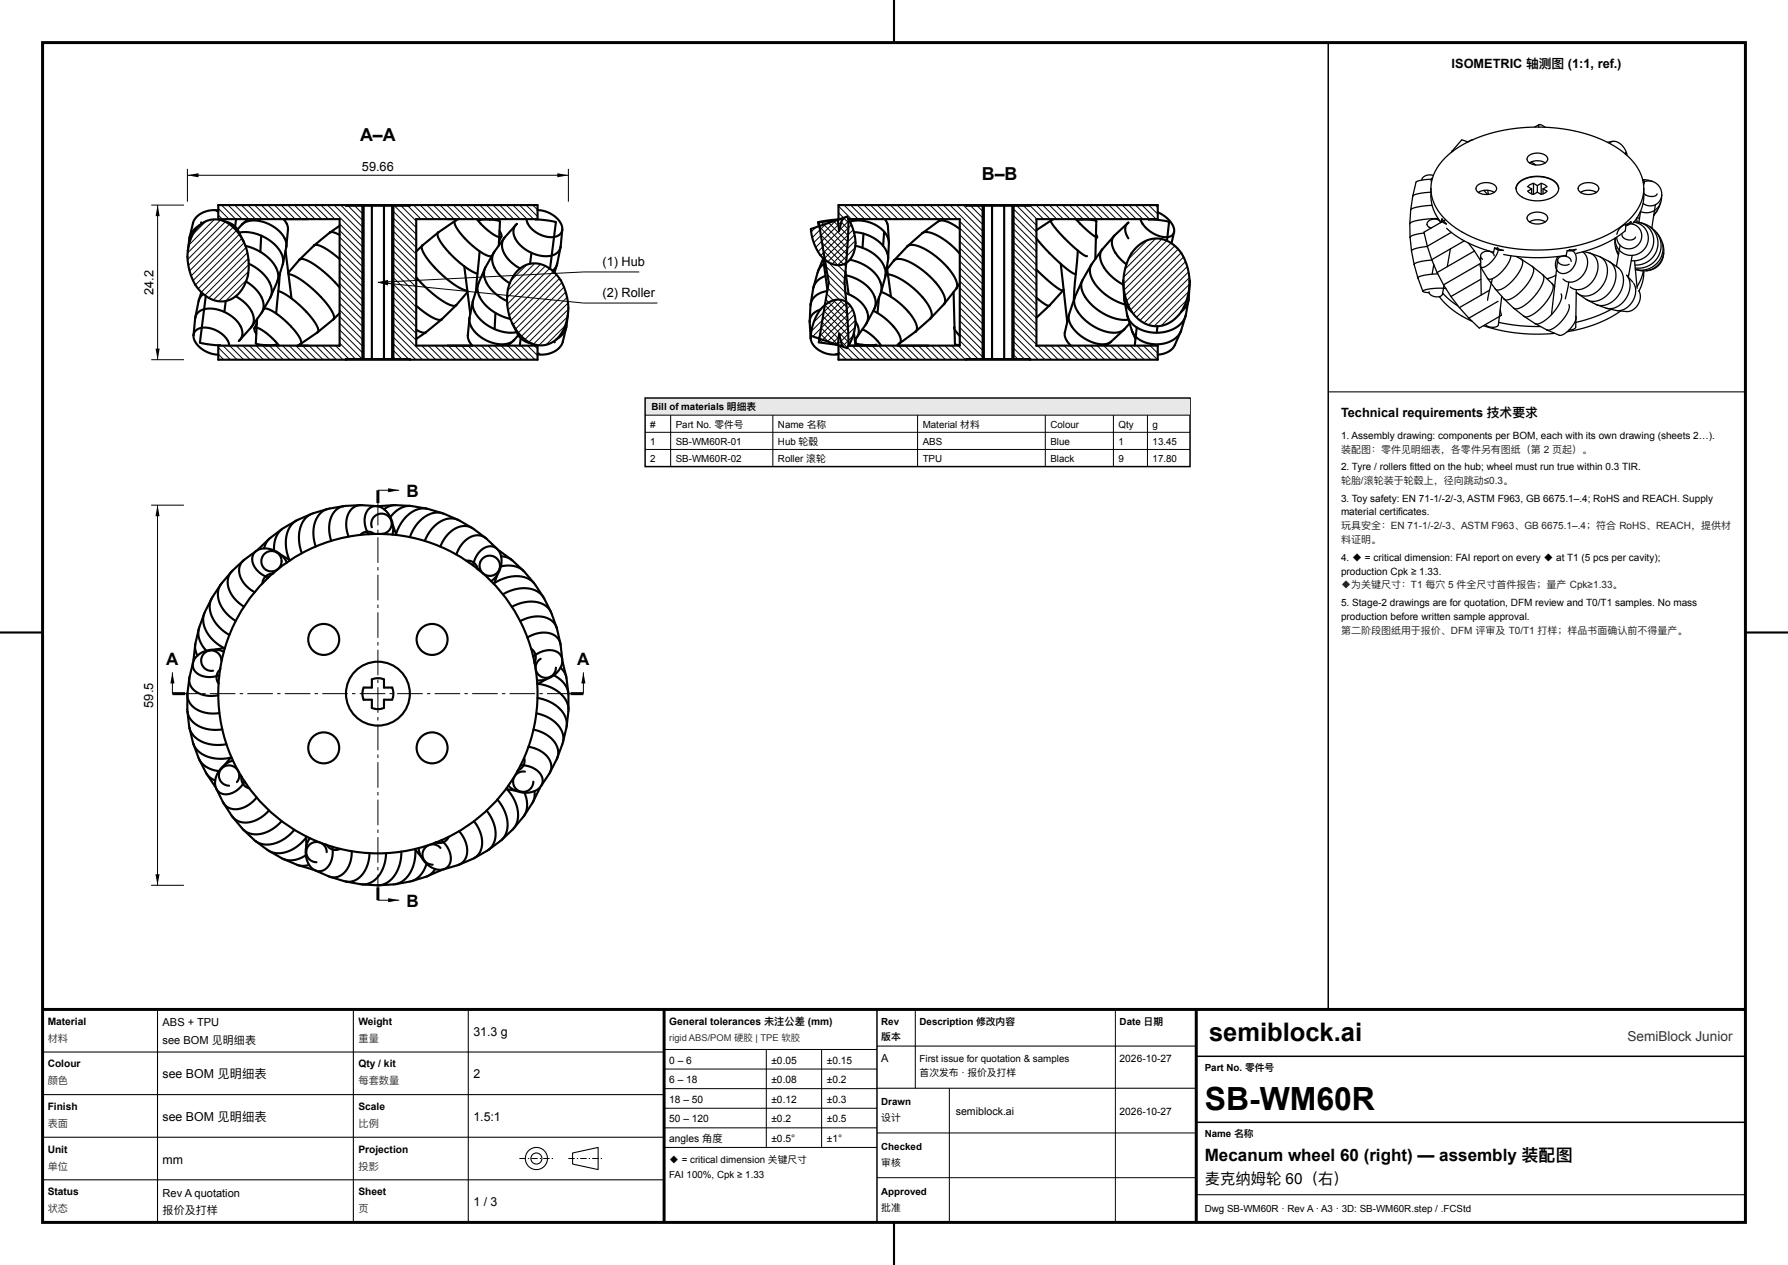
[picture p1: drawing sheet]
<svg xmlns="http://www.w3.org/2000/svg" width="420mm" height="297mm" viewBox="0 0 420 297" stroke-linecap="round" stroke-linejoin="round" font-family="sans-serif">
<path d="M10 10h400v277h-400zM88.8 115.1v3M40.5 162.9h3M134 162.9h3M88.8 208.3v3M10 237h400M156 237v50M281 237v50" fill="none" stroke="#000" stroke-width=".7" stroke-linecap="butt"/>
<g fill="none" stroke="#000" stroke-width=".5">
<path d="M210 0v10M44.5 55.8l-.4 3.1M46.9 52.9a4.8 4.8 0 0 0-2.4 2.9M46.9 52.9a9.6 9.6 0 0 0-2.8 6M47.3 52.2v.4M50.9 49.5l.4 .2M51.3 49.4a5.2 5.2 0 0 0-6 3l-.8 3.4M51.3 48.1h75v3.4h-28.5v29.6h28.5v3.4h-75v-3.4h28.5v-29.6h-28.5zM52.6 51.9a4.7 4.7 0 0 1 3.3 2.2l1.3 2.5M52.6 51.9a5.5 5.5 0 0 0-5.7 1M52.6 51.9a9.4 9.4 0 0 1 4.6 4.7M55.4 51.5l-.2 1.6"/>
<path d="M56.2 54.6a9.7 9.7 0 0 1 10.2 5.8l.1 1.5M56.9 52.6a6.1 6.1 0 0 1 6.7 .3 5.9 5.9 0 0 1 3.7 4.9M56.9 52.6l-1.1 1.3M57.2 56.6a11.5 11.5 0 0 1-.8 12 5.7 5.7 0 0 1-8.8 .3 12.1 12.1 0 0 1-3.5-10M57.7 57.7a9.7 9.7 0 0 1 7.6 6.6l-.1 1.5M58.2 51.5l-1.3 1.1M61.4 55.3l-.2 3.8M66.6 51.5a3.4 3.4 0 0 1 1 2.4l-.3 3.9M67.1 58.9l1.4 11.2M67.3 57.8l-.8 4.1M73.8 57.6a1.89 1.89 0 0 1 2.1 .4l2.2 1.4 1.7 1.4M73.8 57.6l-3.4 3.3"/>
<path d="M77.5 54.6l.8-.1 1.5 .7M77.5 54.6l-3.7 3M79.8 53l-2.3 1.6M81.3 48.1v.2h15v-.2M85.1 48.3v36M85.4 48.3v36M87.3 48.3v36M90.2 48.3v36M92.1 48.3v36M92.4 48.3v36M99.2 57.6l-.1 .4a7.2 7.2 0 0 0 2.3 4 20.8 20.8 0 0 0 8.1 6.2h.3M99.2 57.6l-1.4 1.4"/>
<path d="M102.9 54.6l-.1 .3a6.1 6.1 0 0 0 2.1 3.7 20.1 20.1 0 0 0 7.3 5.7M102.9 54.6l-3.7 3M106.9 51.8l-.1 .3a6.9 6.9 0 0 0 2.4 3.9 12.2 12.2 0 0 0 6 4.2l.4-.2M106.9 51.8l-4 2.8M107.6 51.5l-.7 .3M112 51.5a11.3 11.3 0 0 0 5.5 4.2l.3-.2M112.7 59l-.9 9.3M114.9 51.5h.1M115 51.5l1.6 .2 .8 .3-.2 5.7M115 51.5l-1.7 .1-.6 .2M116 59.3a4.3 4.3 0 0 0 1.1 5l1.5 1.4 1.1 .8M116 59.3l-2.1 3.7"/>
<path d="M117.3 54.2l.4 .8 .1 .5M117.8 55.5l-.6 1.2M118.4 55.9a4 4 0 0 0 1.1 5.1l.9 .9 1.8 1.1M118.4 55.9l-2.4 3.4M121.2 52.8a3.1 3.1 0 0 0 .5 4.2 8.2 8.2 0 0 0 8.6 2.8l.8-.6 .6-1.2M121.2 52.8l-2.8 3.1M121.4 52.5l-.2 .3M123.7 51.5a5.8 5.8 0 0 0 7.5 3.8l.6-.6 .3-.8M124.8 59.4l-.3 2.5M125.8 51.6a14.9 14.9 0 0 1 4.7 .5l-1.3 11M126.3 49.3a6 6 0 0 1 5.8 4.3v.3M131.7 58l-.9 4.1"/>
<path d="M132.1 53.9l-.4 4.1M190.5 53.8l8.5-2.9a10 10 0 0 1 1.4 8.7 3.9 3.9 0 0 1-6.4 1.6 10.2 10.2 0 0 1-3.5-7.4zM192.2 52.2h.1M192.2 52.2l.1 .9M192.3 52.2l4.5-.6 .3 2.6 .7-2.7h-.8v-3.4h75v3.4h-28.5v29.6h28.5v3.4h-75v-3.4h.8l-.7-2.7-.3 2.6-4.5-.6 2.4-14.1zM196.9 51.5l-4.7 .7M196.9 51.5v.1M199.3 51.5h26.2v29.6h-26.2l-.1-4.9-.8-9.9 .8-10.3zM199.4 51.5h.1M199.7 52a7.8 7.8 0 0 1 8.9 4l.2 .8M200.6 54.5a8.7 8.7 0 0 1 7.9 5.1l.1 1.2M200.9 57.7a8.7 8.7 0 0 1 7.1 5.9v1.2"/>
<path d="M202.8 54.9l-.2 3.3M207.7 54.4l-.3 3.3M207.9 51.5l.6 1.4 .3 3.9M208.8 56.8l-.2 4M213.2 57.8a3.1 3.1 0 0 1 3.1 .2 16.6 16.6 0 0 1 8.5 8.4v.7l-.1 .6M213.2 57.8l-3.2 3.4M216.7 54.7a2.68 2.68 0 0 1 2.6 .2 17.6 17.6 0 0 1 6.2 4.7M216.7 54.7l-3.5 3.1M220.5 51.9a3.3 3.3 0 0 1 3 .6l2 1.3M220.5 51.9l-3.8 2.8M221.3 51.5l-.8 .4M227 48.1v.2h15v-.2"/>
<path d="M230.8 48.3v36M231.1 48.3v36M233 48.3v36M235.9 48.3v36M237.8 48.3v36M238.1 48.3v36M243.5 56a36.5 36.5 0 0 0 8.9 8.3h.3M246.9 51.8l-.1 .1a27.7 27.7 0 0 0 7.7 7.9l.8 .3M246.9 51.8l-3.4 2.2M246.9 51.8h.1M247.5 51.5l-.6 .3M252.7 51.5a19.8 19.8 0 0 0 4.9 4.2h.1"/>
<path d="M252.9 51.7a8.8 8.8 0 0 1 4.6 .2l-.2 8.9M253.2 58.8l-.9 11.6M254.2 51.5h.1M257.4 55l.3 .7M257.7 55.7l-.3 .5M258.8 58.7a3.6 3.6 0 0 0 .6 4.2 12.6 12.6 0 0 0 4.5 4M258.8 58.7l-2.5 3.5M261.7 55.4a3.2 3.2 0 0 0 .3 4l1 1.2 1.6 1.5M261.7 55.4l-2.9 3.3M264.9 52.4a2.62 2.62 0 0 0 .1 3.6M264.9 52.4l-3.2 3M265.1 52.2l-.2 .2"/>
<path d="M267.9 51.5a6.7 6.7 0 0 0 6.9 4.1l.6-.5 .4-.6M269.8 51.6a12.6 12.6 0 0 1 4.8 .5l-.5 4.4M272 49.8a5.7 5.7 0 0 1 3.8 4.5v.2M275.8 54.5l-.6 2.6M45.5 78.7a2.2 2.2 0 0 1 2.5-1.8 5.9 5.9 0 0 1 5.9 4.2M45.5 78.7a5.1 5.1 0 0 0 4.1 4.3l1.7 .3M45.9 74.6a3.3 3.3 0 0 1 3.8-2.1 8.1 8.1 0 0 1 7.2 5.1v1.1l-.5 1.1M45.9 74.6l-.4 4.1M46.7 70.5l-.8 4.1M47.3 68.6l-.6 1.9M47.8 69l-.8 .8-.3 .7M48.3 69.5l-1.3 10.9 .1 .1a15 15 0 0 0 4.6 .5"/>
<path d="M53 70.7l-.3 2.5M55.4 69.6a6.9 6.9 0 0 1 4.2 5.8l-.5 1.3M56.4 79.8l-.3 .3M57.8 66.1a7.2 7.2 0 0 1 4.1 5.8l-.3 1.4M58.4 61.9a8.6 8.6 0 0 1 5.4 6.3l-.2 1.4M59.1 76.7l-2.7 3.1M59.8 77.1l.1-.2a5.2 5.2 0 0 1 3.5 2l2.1 2.2M59.8 77.1v.5l.4 .8M60.3 75.9l-.5 1.2M60.4 74.9l-.3 5.7a9.2 9.2 0 0 0 4.8 .2M61.6 73.3l-2.5 3.4M62 72.6l.2-.1a6.6 6.6 0 0 1 3.9 2.1 12.3 12.3 0 0 1 4.7 5.8l-.2 .4"/>
<path d="M63.6 69.6l-2 3.7M65.2 65.8l-1.6 3.8M65.4 68.3a20.6 20.6 0 0 1 9.3 8.8l.1 .5-.2 .4M65.7 64.3l-.8 9.3M66.5 61.9l-1.3 3.9M67.8 64.4a6.5 6.5 0 0 1 3.4 1.6 22.3 22.3 0 0 1 7.2 8l.1 .5-.2 .5M70.3 61l-2.6 3M70.4 60.9a1.67 1.67 0 0 1 2 .3 26.9 26.9 0 0 1 7.4 6.3M70.4 60.9l-.1 .1M74.6 78l-4 2.8M78.3 75l-3.7 3M79.8 73.6l-1.5 1.4"/>
<path d="M97.8 65.1a23.7 23.7 0 0 0 8.3 6.6l.6 .1 .5-.1M97.8 71.8a11.1 11.1 0 0 0 5.7 3.3l.2-.1M97.8 77.4l1.4 .7 .8-.1M100 78l-2.2 1.6M103.7 75l-3.7 3M107.2 71.7l-3.5 3.3M107.2 71.6v.1M109.1 62.5l1.4 11.2M109.8 68.6l-2.6 3M110.3 74.8a6.1 6.1 0 0 0 4.2 5.2 6 6 0 0 0 6.1 0M110.3 74.8l-.4 3.9a3.4 3.4 0 0 0 1 2.4M111.1 70.7a5.8 5.8 0 0 0 3.1 5.5 9.7 9.7 0 0 0 7.2 1.8"/>
<path d="M111.1 70.7l-.8 4.1M112.3 66.8a6 6 0 0 0 3 6l1.9 1.1 2.7 1M112.3 66.8l-1.2 3.9M113.9 63a5 5 0 0 0 1.7 5.2l1.6 1.4 1.9 1.1M113.9 63l-1.6 3.8M116.4 73.5l-.2 3.8M120.4 76a9.7 9.7 0 0 0 4.6 4.7M120.4 76l1.2 2.5a4.5 4.5 0 0 0 3.4 2.2M120.6 80l-1.3 1.1M121.8 78.7l-1.2 1.3M122.3 79.5l-.2 1.6M130.7 79.7a5.5 5.5 0 0 1-5.7 1"/>
<path d="M130.8 62.1l-.5 .9-.5 .6M130.8 62.1l-.6 1.9M133 76.8a4.8 4.8 0 0 1-2.3 2.9M133 76.8l-.8 3.4a5.2 5.2 0 0 1-5.9 3M133.4 73.7a11.4 11.4 0 0 0-5-11.1 5.8 5.8 0 0 0-8.2 2.9 12.2 12.2 0 0 0 .2 10.5M133.4 73.7a9.8 9.8 0 0 1-2.7 6M133.4 73.7l-.4 3.1M190.2 75.5l.2 3.9M190.4 71.4l-.2 4.1M190.4 79.4a5.4 5.4 0 0 0 6.1 3.8l.5-.1h-.6M190.5 78.8l-.1 .6M191.1 67.5l-.7 3.9"/>
<path d="M192.2 63.6l-1.1 3.9M192.7 72.7a4.9 4.9 0 0 1 5.9-1.9 5.4 5.4 0 0 1 2.4 4.7M192.7 72.7a3.1 3.1 0 0 0-2.5 2.8M192.7 72.7a12.1 12.1 0 0 0-2.2 6.1M193.3 60.6l1.1 7.5M193.4 60.7l-1.2 2.9M193.5 61.9l-.9 .9-.4 .8M193.9 64.8a4.1 4.1 0 0 0-2.8 2.7M194.3 68.3a4.1 4.1 0 0 0-3.9 3.1M198.6 68.8a7.2 7.2 0 0 1 5.3 5.3v.8l-.4 1M198.6 63.7l.7 5.4M198.7 64.6a8.4 8.4 0 0 1 6.9 5.8l.1 .9-.3 1.1"/>
<path d="M199.6 61a9.1 9.1 0 0 1 7.3 5.6l.2 .9-.2 1.1M200.6 78.1l.4 3M201 75.5a3.2 3.2 0 0 1 .2 3.7M201 75.5a12 12 0 0 1-2 6.2l-8.5-2.9M201 79.5v1.1a10 10 0 0 0 4.8 .3M201.2 79.2l-.4 .6M202.6 77.3a11.4 11.4 0 0 1 4.4 3.8M203.5 75.9l-2.3 3.3M205.1 73a12 12 0 0 1 6.5 6.7v.5l-.3 .4M205.4 72.4l-1.9 3.5M206.5 69.8l-.4 3.7M206.9 68.6l-1.5 3.8"/>
<path d="M207 68.5a15.5 15.5 0 0 1 8.3 8l.1 .8-.3 .5M208 64.8l-1.1 3.8M208.3 62.7l1 7M208.6 64.4a16.4 16.4 0 0 1 10.2 8.9l.1 .9-.3 .6M208.6 60.8l-.6 4M210 61.2a2.06 2.06 0 0 1 2.2-.2 17.4 17.4 0 0 1 9.7 8.8l.1 .9-.2 .7M210 61.2l-1.6 2M215.1 77.8l-3.8 2.8M218.6 74.8l-3.5 3M221.8 71.4l-3.2 3.4M224 68.6l.3 12.2 1.2 .2M224.2 76.8v.5l1.3 1.6"/>
<path d="M224.7 67.7l-2.9 3.7M225.5 66.5l-.8 1.2M243.5 63.3a21.4 21.4 0 0 0 6.1 4.9h.1M243.5 69.9l2 1.5 1 .4M246.5 71.8l-3 2.8M246.5 71.8h.1M249.2 61.9l1.5 13.7M249.7 68.2l-3.2 3.6M249.8 68l-.1 .2M251.1 74a5.4 5.4 0 0 0 2.6 4.7 7.7 7.7 0 0 0 6.6 1.9l.6-.3M251.1 74l-1 4.1a3.5 3.5 0 0 0 1.4 3M252.4 69.9a5.5 5.5 0 0 0 2.4 5.2 9.8 9.8 0 0 0 8 2.9l1.3-.6"/>
<path d="M252.4 69.9l-1.3 4.1M254.2 65.9a5.2 5.2 0 0 0 1.9 5.3 11.6 11.6 0 0 0 9 3.8M254.2 65.9l-1.8 4M256.3 62.2a4.6 4.6 0 0 0 1.2 4.8 13.7 13.7 0 0 0 6.8 4.5M256.3 62.2l-2.1 3.7M263.9 66.3v.5M263.9 65.8a10.7 10.7 0 0 1 4.9-9.1 6.7 6.7 0 0 1 9 3.2 13.9 13.9 0 0 1 1.6 5.9M263.9 66.8a13.6 13.6 0 0 0 1.9 6.4M263.9 65.8v.5M263.9 66.8l.2 3.6M264.1 77.4l-3.2 2.9M264.1 70.4l.5 1.3 1.2 1.5"/>
<path d="M264.1 70.4l.7 3.8M264.8 74.2a6.9 6.9 0 0 0 7.2 3.9 6.8 6.8 0 0 0 6.5-3.9M264.8 74.2l1.2 3.7M265.3 75.9l-1.2 1.5M265.8 73.2a6.6 6.6 0 0 0 9.2 2.4l1.4-1.1 1.1-1.3M266 77.9a6.8 6.8 0 0 0 8.7 2.4 4.8 4.8 0 0 0 2.6-2.4M266 77.9l.7 1.7M267 76.9l-.5 4.2M271.9 76.6l-.2 1.5M277.3 77.9l-1.3 3.1a4.4 4.4 0 0 1-4 2.3M278.5 74.2l-1.2 3.7M279.2 70.4l-.7 1.6-1 1.2"/>
<path d="M279.2 70.4l-.7 3.8M279.4 66.8a13.8 13.8 0 0 1-1.9 6.4M279.4 65.8l.1 .5M279.4 66.8l-.2 3.6M279.5 66.3l-.1 .5M62.5 81.1h.1M70.6 80.8l-.7 .3M81.3 84.5v-.2h15v.2M126.3 82.9l.4 .2M130.2 80l.1 .4M202.5 80.9l.2 .2M211.3 80.6l-.5 .3"/>
<path d="M227 84.5v-.2h15v.2M251.3 81h.1M260.9 80.3l-1.1 .8M76.9 119.5a5.4 5.4 0 0 0-3.3 5.6l.1 1.2 .5 2M76.9 119.5l-3.7 1.2M80.7 118.8a4.7 4.7 0 0 0-3.4 5.1l.2 1.8 .3 1.3M80.7 118.8l-3.8 .7M84.6 118.6a3.8 3.8 0 0 0-3.3 4l.1 1.7 .5 1.7M84.6 118.6l3.8 .2M84.6 118.6l-3.9 .2M88.4 118.8a2.98 2.98 0 0 0-2.8 3.7l.3 1.5 .7 1.4M88.4 118.8a5.3 5.3 0 0 1 3.8 6.7"/>
<path d="M92.5 118.6l-1.1 .3-1.2 .7M92.5 118.6l3.9 .2M92.5 118.6l-3.7 .3M96.4 118.8a5.7 5.7 0 0 0-4.7 2.6M96.4 118.8l3.8 .6M100.2 119.4a6.3 6.3 0 0 0-6.1 3.7l-1.1 2.5M100.2 119.4l3.7 1.1M51.8 137.3a5.3 5.3 0 0 0 1.1 6.3l.9 1 1.6 1.2M51.8 137.3l-2.1 3.3M54.3 134.3a4.7 4.7 0 0 0 .6 6.1l1.4 1.3 1 .7M54.3 134.3l-2.5 3M57.1 131.6a3.8 3.8 0 0 0 .1 5.2l1.1 1.2 1.5 1"/>
<path d="M57.1 131.6l-2.8 2.7M60.2 129.3a2.98 2.98 0 0 0 .2 4.6l1.2 1 1.4 .7M60.2 129.3a5.4 5.4 0 0 1 7.2 2.8M60.2 129.3l-3.1 2.3M63.2 126.5l-.7 .9-.5 1.4M63.2 126.5l-2.7 2.7M64 134.7a2.41 2.41 0 0 0-2.4 2.3M64 134.7h.1M64.3 134.4l-.3 .3M66.1 130.4l1.9 1M66.3 124.2a5.7 5.7 0 0 0-1.9 5M66.3 124.2l-3.1 2.3"/>
<path d="M69.6 122.2a6.3 6.3 0 0 0-2.3 6.8l.7 2.6M69.6 122.2l-3.3 2M73.2 120.7a5.8 5.8 0 0 0-3 5.9l.3 2 .4 1.3M73.2 120.7l-3.6 1.5M86.2 124.8l-.8 .2-.8 .6M86.4 124.8l1.9 .6M87.3 123.8a2.39 2.39 0 0 1 1.7-3.2 2.39 2.39 0 0 1 3 2.1 2.39 2.39 0 0 1-2.4 2.6M92.3 123.4l.7 2M103.9 120.5a5.8 5.8 0 0 0-6 2.6l-.8 1.1-.8 1.9M103.9 120.5l3.6 1.5M107.5 122a5.3 5.3 0 0 0-6 2.2l-1.1 1.6-.6 1.2M107.5 122l3.4 2"/>
<path d="M109.5 131.6a2.41 2.41 0 0 1 2.7 2l.3 .2M110.9 124a4.7 4.7 0 0 0-5.8 1.6l-.8 1-.9 1.7M110.9 124l3.1 2.3M114 126.3a3.8 3.8 0 0 0-5 .9l-1.1 1.4-.7 1.6M114 126.3l2.8 2.6M116.8 128.9a2.98 2.98 0 0 0-4.5 1l-.7 1.4-.5 1.5M116.8 128.9a5.4 5.4 0 0 1-1.4 7.5M116.8 134.9l-.7 2M117 129.2l3.1 2.2M117.7 133a5.8 5.8 0 0 1 5.2 1M117.7 130.6l1.4 .3 1 .5M118.1 139.5a7.8 7.8 0 0 1 8.8-.2l.7 .9"/>
<path d="M120.1 131.4l2.8 2.6M122.9 134l2.5 2.9M125.4 136.9a6.3 6.3 0 0 0-7-1.1l-2.5 1.2M125.4 136.9l2.2 3.3M0 148.5h10M44.5 159.3a3.8 3.8 0 0 0 3.3 3.9l1.7 .2 1.8-.2M44.5 159.3l-.5 3.8M45.3 155.6a2.97 2.97 0 0 0 3.2 3.3h1.5l1.5-.4M45.3 155.6l-.8 3.7M45.8 151.5l.1 1.1 .5 1.3M45.8 151.5l-.3 3.7M46.7 147.7a5.7 5.7 0 0 0 1.8 5.1"/>
<path d="M46.7 147.7l-.9 3.8M48 144.1a6.3 6.3 0 0 0 2.5 6.7l2.3 1.4M48 144.1l-1.3 3.6M49.7 140.6a5.8 5.8 0 0 0 1.5 6.4l1 .9 1.7 1.2M49.7 140.6l-1.7 3.5M50.9 159l.1 .9 .3 .6M51.8 156.8l-.9 1.9M52 155.1a2.39 2.39 0 0 0-2.5-2.4 2.39 2.39 0 0 0-2.3 2.7 2.39 2.39 0 0 0 2.8 2.1M52.6 153a5.5 5.5 0 0 0-7.2 2.2l-.1 .4M52.6 152.1l-2.1 .4M120.2 142.5a7.2 7.2 0 0 1 8.5 .2l.7 .9M122.2 145.8a6.8 6.8 0 0 1 7.6 .1l.9 1.4"/>
<path d="M123.9 149.7a5.8 5.8 0 0 1 7 0l.7 1.4M124.8 152.3a2.41 2.41 0 0 1 .7 3.2l.1 .4M125.3 154.2a4.8 4.8 0 0 1 6.1-.7l.4 .5 .3 .9M127 154.7a2.39 2.39 0 0 0 0 4.1 2.39 2.39 0 0 0 3.6-2.1M127.6 140.2l1.8 3.4M128.2 159.5l-1.8 1.1M129.4 143.6l1.3 3.7M130.1 158.5a5.8 5.8 0 0 1 3.4 4.2M130.7 147.3l.9 3.8M131.6 151.1l.5 3.8M131.7 156.8l.9 1 .4 1.1M132.1 154.9a5.4 5.4 0 0 1-6 4.8"/>
<path d="M132.1 155.2l.9 3.7M133 158.9l.5 3.8M410 148.5h10M44 163.1a4.7 4.7 0 0 0 4.4 4.3l1.9 .1 1.2-.1M44 163.1v3.9M44 167a5.3 5.3 0 0 0 4.9 4.2l2 .2 1.3-.1M44 167l.5 3.9M44.5 170.9a5.8 5.8 0 0 0 5.3 3.9l2 .1 1.4-.2M44.5 170.9l.9 3.8M45.4 174.7a6.3 6.3 0 0 0 6.3 3.5l2.7-.4M45.4 174.7l1.4 3.6M46.8 178.3a5.7 5.7 0 0 0 4.6 2.7"/>
<path d="M46.8 178.3l1.8 3.4M54.2 177.9l-1.4 1.6M54.7 178.6a5.5 5.5 0 0 0-4 6.3l.1 .3M85.4 161.4h1.9v-1.9a3.6 3.6 0 0 1 2.9 0v1.9h1.9a3.6 3.6 0 0 1 0 2.9h-1.9v1.9a3.6 3.6 0 0 1-2.9 0v-1.9h-1.9a3.6 3.6 0 0 1 0-2.9zM122.3 179.7a4.8 4.8 0 0 1 5.2 3.4l-.1 .9-.3 .6M123.1 177.9a2.4 2.4 0 0 1-1.4 3l-.2 .3M124.1 175.3a5.8 5.8 0 0 1 5.4 4.5l-.3 1.6M125.3 171.3a6.8 6.8 0 0 1 5.8 5l-.2 1.6M126 167.5a7.2 7.2 0 0 1 6.3 5.5l-.1 1.3M126.2 160.5a8 8 0 0 1 7.2 5.1l.1 1M126.3 163.9a7.8 7.8 0 0 1 6.8 5.4v1.1M130.9 177.9l-1.7 3.5"/>
<path d="M132.2 174.3l-1.3 3.6M133.1 170.4l-.9 3.9M133.5 162.7v3.9M133.5 166.6l-.4 3.8M48.6 181.7l.7 .9 1.3 .7M48.6 181.7l2.1 3.2M50.8 185.2l1.7 3.4M52.5 188.6l2.2 3.2M54.7 191.8l2.5 3M55.6 183.6a2.39 2.39 0 0 0-.7-3.7 2.39 2.39 0 0 0-3.4 1.6 2.39 2.39 0 0 0 2.3 3M56.5 182l.2 .3a2.41 2.41 0 0 0 1.9 2.8M57.2 194.8l2.8 2.7"/>
<path d="M57.5 183.5a4.8 4.8 0 0 1-5.6 2.8l-.5-.4-.6-.7M60 197.5l3.2 2.3M60.3 187.2a5.8 5.8 0 0 1-6.6 2.4l-1.2-1M63.2 199.8l3.4 1.9M63.2 190.3a6.8 6.8 0 0 1-7.2 2.5l-1.3-1M66.2 192.8a7.2 7.2 0 0 1-8 2.7l-1-.7M69.2 194.8a7.8 7.8 0 0 1-8.2 3.2l-1-.5M71.9 196.6v2.1M72.1 196.4a8 8 0 0 1-8.1 3.7l-.8-.3M72.8 196.8a5.5 5.5 0 0 0 .9 7.4l.3 .2M76.4 198.3l.3 .1a2.41 2.41 0 0 0 3.2 .9M78 198.8a4.8 4.8 0 0 1-2.4 5.7l-.6 .1-1-.2"/>
<path d="M82.6 199.9a5.8 5.8 0 0 1-3.5 6h-1.6M94.3 199.9a7.8 7.8 0 0 1-4.2 7.7l-1.1 .2M97.6 199.3a8 8 0 0 1-3.8 8l-.9 .3M97.6 199.5l1.3 1.6M98.3 199.1a5.5 5.5 0 0 0 5.5 5.1l.4-.1M103.5 199.1a2.39 2.39 0 0 0-4 .5 2.39 2.39 0 0 0 2.1 3.4M103.6 197.3a4.8 4.8 0 0 1 1.8 5.9l-.4 .5-.8 .4M105.4 196.5a2.41 2.41 0 0 1-3 1.3l-.4 .1M107.8 195.1a5.8 5.8 0 0 1 1.3 6.9l-1.3 1M111.3 192.8a6.8 6.8 0 0 1 1.3 7.5l-1.2 1.2M114.3 190.3a7.2 7.2 0 0 1 1.3 8.3l-.9 .9M114.7 199.5l-3.3 2"/>
<path d="M116.8 187.7a7.8 7.8 0 0 1 1.8 8.6l-.7 .9M117.9 197.2l-3.2 2.3M118.9 185.1a8 8 0 0 1 2.3 8.6l-.5 .8M119.1 185.3l2.1 .4M119.4 184.5a5.5 5.5 0 0 0 7.5 .3l.2-.2M120.7 194.5l-2.8 2.7M123.1 191.5l-2.4 3M123.2 186.1a5.8 5.8 0 0 1-.1 5.4M123.3 181.2a2.39 2.39 0 0 0-2.8 2 2.39 2.39 0 0 0 2.2 2.7 2.39 2.39 0 0 0 2.6-2.4M125.2 188.3l-2.1 3.2M125.6 185.8l-.1 1.4-.3 1.1M126.9 184.9l-1.7 3.4"/>
<path d="M129.2 181.4l-2.1 3.2M66.6 201.7l3.5 1.5M70.1 203.2l3.6 1M71.8 200.8a5.8 5.8 0 0 1-5.2 .9M72.6 203.1l-1.4 .2-1.1-.1M74 204.4l3.5 1.5M76.7 200.1a2.39 2.39 0 0 0-2.3-2.4 2.39 2.39 0 0 0-2.4 2.3 2.39 2.39 0 0 0 2.3 2.4M77.5 205.9l3.7 1.1M81.2 207l3.9 .6M85.1 207.6l3.9 .2M86.8 200.3a6.8 6.8 0 0 1-3.9 6.6l-1.7 .1M90.7 200.3a7.2 7.2 0 0 1-4.4 7.2l-1.2 .1"/>
<path d="M92.9 207.6l-3.9 .2M96.7 206.9l-3.8 .7M100.2 202.8a5.8 5.8 0 0 1-3.5 4.1M100.4 205.7l-3.7 1.2M102.2 204l-.9 1.1-.9 .6M103.8 204.2l-3.4 1.5M107.8 203l-3.6 1.1M111.4 201.5l-3.6 1.5M210 287v10"/>
<circle cx="63.8" cy="131.8" r="2.39"/>
<circle cx="115" cy="132.8" r="2.39"/>
<circle cx="76" cy="150.1" r="3.6"/>
<circle cx="101.5" cy="150.1" r="3.6"/>
<circle cx="76" cy="175.6" r="3.6"/>
<circle cx="88.8" cy="162.9" r="37.5"/>
<circle cx="88.8" cy="162.9" r="7.5"/>
<circle cx="101.5" cy="175.6" r="3.6"/>
</g>
<g fill="none" stroke="#000" stroke-width=".25">
<path d="M312 92h98M37 237v50M83 237v50M110 237v50M10 247h146M10 257h146M206 245.6h75M206 255.5h75M10 267h146M10 277h146M134.5 270.7l6-1.3v5.2l-6-1.3zM281 280.5h129"/>
<circle cx="126" cy="272" r="2.6"/>
<circle cx="126" cy="272" r="1.3"/>
</g>
<path d="M122 272h8M133.5 272h8" fill="none" stroke="#000" stroke-width=".23" stroke-dasharray="1.5 .5 .3 .5" stroke-linecap="butt"/>
<g fill="none" stroke="#000" stroke-width=".23">
<path d="M44 39.7v7.6M133.5 39.7v7.6M35.5 48.1h7.7M37 48.1v36.4M44 41.1h89.5M48.4 51.9l-3.2 3.2M50.4 51.5l-6 6M51.3 48.9l2.5 2.6M51.3 50.5l.9 1M51.8 51.7l-7.7 7.7M52 48.1l3.3 3.4M52.9 52.1l-8.8 8.8"/>
<path d="M53.6 48.1l3.3 3.4M53.9 52.6l-9.6 9.7M54.8 53.3l-10.3 10.3M55.2 48.1l3.2 3.4M55.5 54.1l-10.6 10.7M56.2 55l-10.9 10.9M56.7 48.1l3.3 3.4M56.8 56l-10.9 10.9M57.3 57l-10.7 10.8M57.8 58.1l-10.5 10.5M58.1 59.3l-10 10M58.3 48.1l3.3 3.4"/>
<path d="M59.8 48.1l3.3 3.4M61.4 48.1l3.3 3.4M62.9 48.1l3.3 3.4M64.5 48.1l3.3 3.4M66 48.1l3.3 3.4M67.6 48.1l3.3 3.4M69.2 48.1l3.3 3.4M70.7 48.1l3.3 3.4M72.3 48.1l3.3 3.4M73.8 48.1l3.3 3.4M75.4 48.1l3.3 3.4M76.9 48.1l8.2 8.2"/>
<path d="M78.5 48.1l6.6 6.7M79.8 52.6l5.3 5.3M79.8 58.8l5.3 5.3M79.8 54.1l5.3 5.4M79.8 55.7l5.3 5.3M79.8 57.2l5.3 5.4M80 48.1l5.1 5.1M81.7 48.3l3.4 3.4M83.3 48.3l1.8 1.8M84.9 48.3l.2 .3M92.4 49.6l5.4 5.4M92.4 51.2l5.4 5.4"/>
<path d="M92.4 52.7l5.4 5.4M92.4 54.3l5.4 5.4M92.4 55.9l5.4 5.3M92.4 57.4l5.4 5.4M92.4 59l5.4 5.3M92.6 48.3l5.2 5.1M94.2 48.3l3.6 3.6M95.8 48.3l3.1 3.2M97.2 48.1l3.2 3.4M98.7 48.1l3.3 3.4M100.3 48.1l3.3 3.4M101.8 48.1l3.3 3.4"/>
<path d="M103.4 48.1l3.3 3.4M104.9 48.1l3.3 3.4M106.5 48.1l3.3 3.4M108 48.1l3.3 3.4M109.6 48.1l3.3 3.4M111.1 48.1l3.4 3.4M112.7 48.1l3.3 3.4M114.3 48.1l3.3 3.4M115.8 48.1l3.3 3.4M117.4 48.1l3.3 3.4M118.9 48.1l3.3 3.4M120.5 48.1l3.3 3.4"/>
<path d="M122 48.1l3.3 3.4M123.6 48.1l2.7 2.7M125.2 48.1l1.1 1.2M191.7 53.4l-1.2 1.1M192.5 53.3l6.4 6.4M192.8 55.1l6 6.1M192.9 52.1l6.1 6.1M193.1 57l5.6 5.6M193.4 58.8l5.2 5.2M194 52.6l-3.2 3.2M194.3 52l4.8 4.8M195.7 51.8l1.3 1.3"/>
<path d="M196.4 51.7l-5.2 5.3M197 48.4l3 3.1M197 49.9l2.3 2.4M197.3 53.4l1.9 1.9M197.6 52.2l1.7 1.6M198.3 48.1l3.3 3.4M198.7 50.9l-7.1 7.2M199.5 51.7l-7.4 7.4M199.8 48.1l3.3 3.4M200 52.8l-7.2 7.2M200.4 53.9l-6.8 6.9M200.7 55.2l-6.3 6.3"/>
<path d="M200.8 58.2l-4 4.1M200.9 56.5l-5.4 5.5M201.4 48.1l3.3 3.4M202.9 48.1l3.3 3.4M204.5 48.1l3.3 3.4M206 48.1l3.4 3.4M207.6 48.1l3.3 3.4M209.2 48.1l3.3 3.4M210.7 48.1l3.3 3.4M212.3 48.1l3.3 3.4M213.8 48.1l3.3 3.4M215.4 48.1l3.3 3.4"/>
<path d="M216.9 48.1l3.3 3.4M218.5 48.1l3.3 3.4M220.1 48.1l3.2 3.4M221.6 48.1l3.3 3.4M223.2 48.1l7.6 7.7M224.7 48.1l6.1 6.2M225.5 53.6l5.3 5.3M225.5 59.8l5.3 5.3M225.5 52l5.3 5.4M225.5 55.1l5.3 5.4M225.5 56.7l5.3 5.3M225.5 58.2l5.3 5.4"/>
<path d="M226.3 48.1l4.5 4.6M228 48.3l2.8 2.8M229.5 48.3l1.3 1.3M238.1 49.1l5.4 5.4M238.1 50.6l5.4 5.4M238.1 52.2l5.4 5.4M238.1 53.8l5.4 5.3M238.1 55.3l5.4 5.4M238.1 56.9l5.4 5.3M238.1 58.4l5.4 5.4M238.1 60l5.4 5.3M238.9 48.3l4.6 4.6"/>
<path d="M240.4 48.3l3.2 3.2M242 48.3l3.1 3.2M243.4 48.1l3.3 3.4M244.9 48.1l3.3 3.4M246.5 48.1l3.3 3.4M248 48.1l3.3 3.4M249.6 48.1l3.3 3.4M251.2 48.1l3.3 3.4M252.7 48.1l3.3 3.4M254.3 48.1l3.3 3.4M255.8 48.1l3.3 3.4M257.4 48.1l3.3 3.4"/>
<path d="M258.9 48.1l3.3 3.4M260.5 48.1l3.3 3.4M262.1 48.1l3.2 3.4M263.6 48.1l3.3 3.4M265.2 48.1l3.3 3.4M266.7 48.1l3.3 3.4M268.3 48.1l3.3 3.4M269.5 56.4l-4.4 4.4M269.8 48.1l2.2 2.2M271.4 48.1l.6 .6M271.5 56l-7.2 7.2M272.9 56.1l-9 9"/>
<path d="M274.1 56.5l-10.2 10.2M275.1 57l-11.1 11.1M276 57.7l-11.7 11.7M276.7 58.5l-12.1 12.1M277.4 59.4l-12.3 12.3M57.9 65.8l-4.9 4.9M58.3 60.7l-9.3 9.3M58.4 63.8l-7 6.9M58.4 62.1l-8.3 8.3M79.8 61.9l5.3 5.3M79.8 63.4l5.3 5.4M79.8 65l5.3 5.4"/>
<path d="M79.8 68.1l5.3 5.4M79.8 69.7l5.3 5.3M79.8 60.3l5.3 5.4M79.8 66.5l5.3 5.4M79.8 71.2l5.3 5.4M79.8 72.8l5.3 5.3M79.8 74.3l5.3 5.4M79.8 75.9l5.3 5.3M79.8 77.4l5.3 5.4M79.8 79l5.3 5.3M92.4 60.5l5.4 5.4M92.4 62.1l5.4 5.3"/>
<path d="M92.4 63.6l5.4 5.4M92.4 65.2l5.4 5.3M92.4 66.7l5.4 5.4M92.4 68.3l5.4 5.4M92.4 69.8l5.4 5.4M92.4 71.4l5.4 5.4M92.4 73l5.4 5.3M92.4 74.5l5.4 5.4M92.4 76.1l8.4 8.4M92.4 77.6l6.8 6.9M92.4 79.2l5.3 5.3M123.8 62.1l-3.8 3.8"/>
<path d="M125.6 61.8l-6.3 6.4M127 62l-7.9 7.9M128.1 62.4l-9 9M129.1 63l-9.8 9.8M130 63.7l-10.4 10.4M130.7 64.5l-10.7 10.7M131.4 65.4l-10.9 10.9M132 66.3l-10.9 11M132.5 67.4l-10.8 10.7M132.7 76.5l-4.4 4.5M132.9 68.6l-10.4 10.4M133.2 69.8l-9.9 9.9"/>
<path d="M133.3 74.4l-6.7 6.7M133.4 71.1l-9.2 9.2M133.5 72.6l-8.2 8.2M137 63.8h13.2M137 71.1h17.4M192.4 79.7l.9 .8M192.7 78.3l2.4 2.5M192.9 77l3.9 3.9M193.1 75.6l3.9 3.9M193.3 74.3l6 6M193.5 73l5.8 5.7M193.7 60.7l4.7 4.7"/>
<path d="M193.8 71.6l5.4 5.5M194 70.3l5.1 5.1M194 62.6l4.4 4.4M194.2 69l4.8 4.8M194.4 64.5l4.2 4.2M194.4 67.7l4.5 4.4M194.7 66.3l4 4.1M196.4 70.4l-5.2 5.2M197.9 70.5l-7.3 7.3M198.9 71l-8 8M199.7 71.7l-7.6 7.7M199.8 60.8l-.8 .8"/>
<path d="M200.3 72.7l-7.1 7.1M200.4 78.9l-2.5 2.5M200.7 73.9l-6.3 6.3M200.8 76.8l-4.1 4.2M200.9 75.2l-5.3 5.4M225.5 61.3l5.3 5.4M225.5 67.6l5.3 5.3M225.5 62.9l5.3 5.4M225.5 64.4l5.3 5.4M225.5 66l5.3 5.4M225.5 69.1l5.3 5.4M225.5 70.7l5.3 5.3"/>
<path d="M225.5 72.2l5.3 5.4M225.5 73.8l5.3 5.3M225.5 75.3l5.3 5.4M225.5 76.9l5.3 5.4M225.5 78.5l5.3 5.3M238.1 61.5l5.4 5.4M238.1 63.1l5.4 5.3M238.1 64.6l5.4 5.4M238.1 66.2l5.4 5.4M238.1 67.7l5.4 5.4M238.1 69.3l5.4 5.4M238.1 70.9l5.4 5.3"/>
<path d="M238.1 72.4l5.4 5.4M238.1 74l5.4 5.3M238.1 75.5l5.4 5.4M238.1 77.1l7.4 7.4M238.1 78.6l5.8 5.9M277.1 73.7l-1.4 1.4M278 60.3l-12.4 12.5M278.5 61.4l-12.3 12.3M278.7 70.5l-6 6M278.9 62.6l-12 11.9M279.2 63.8l-11.4 11.4M279.2 68.4l-8.1 8.2"/>
<path d="M279.4 65.2l-10.7 10.6M279.4 66.7l-9.6 9.6M35.5 84.5h7.7M51.3 81.6l2.8 2.9M51.3 83.2l1.3 1.3M52.4 81.1l3.3 3.4M53.9 81.1l3.3 3.4M55.5 81.1l3.3 3.4M57 81.1l3.3 3.4M58.6 81.1l3.3 3.4M60.2 81.1l3.3 3.4M61.7 81.1l3.3 3.4"/>
<path d="M63.3 81.1l3.3 3.4M64.8 81.1l3.3 3.4M66.4 81.1l3.3 3.4M67.9 81.1l3.3 3.4M69.5 81.1l3.3 3.4M71 81.1l3.3 3.4M72.6 81.1l3.3 3.4M74.1 81.1l3.3 3.4M75.7 81.1l3.3 3.4M77.3 81.1l3.3 3.4M78.8 81.1l3.2 3.2M79.8 80.6l3.7 3.7"/>
<path d="M92.4 80.7l3.6 3.6M92.4 82.3l2 2M92.4 83.8l.5 .5M99 81.1l3.3 3.4M100.6 81.1l3.3 3.4M102.1 81.1l3.4 3.4M103.7 81.1l3.3 3.4M105.3 81.1l3.3 3.4M106.8 81.1l3.3 3.4M108.4 81.1l3.3 3.4M109.9 81.1l3.3 3.4M111.5 81.1l3.3 3.4"/>
<path d="M113 81.1l3.3 3.4M114.6 81.1l3.3 3.4M116.1 81.1l3.3 3.4M117.7 81.1l3.3 3.4M119.3 81.1l3.3 3.4M120.8 81.1l3.3 3.4M122.4 81.1l3.3 3.4M123.9 81.1l2.4 2.4M125.5 81.1l.8 .8M197 82.6l1.8 1.9M197 84.2l.2 .3M197 81.1l3.3 3.4"/>
<path d="M197.5 80.1l4.4 4.4M200.2 81.1l3.3 3.4M201.7 81.1l3.3 3.4M203.3 81.1l3.3 3.4M204.8 81.1l3.3 3.4M206.4 81.1l3.3 3.4M207.9 81.1l3.3 3.4M209.5 81.1l3.3 3.4M211.1 81.1l3.2 3.4M212.6 81.1l3.3 3.4M214.2 81.1l3.3 3.4M215.7 81.1l3.3 3.4"/>
<path d="M217.3 81.1l3.3 3.4M218.8 81.1l3.3 3.4M220.4 81.1l3.3 3.4M221.9 81.1l3.3 3.4M223.5 81.1l3.3 3.4M225.1 81.1l3.1 3.2M225.5 80l4.3 4.3M238.1 80.2l4.3 4.3M238.1 81.7l2.5 2.6M238.1 83.3l1 1M243.7 81.1l3.3 3.4M245.3 81.1l3.3 3.4"/>
<path d="M246.8 81.1l3.3 3.4M248.4 81.1l3.3 3.4M249.9 81.1l3.3 3.4M251.5 81.1l3.3 3.4M253.1 81.1l3.2 3.4M254.6 81.1l3.3 3.4M256.2 81.1l3.3 3.4M257.7 81.1l3.3 3.4M259.3 81.1l3.3 3.4M260.8 81.1l3.3 3.4M262.4 81.1l3.3 3.4M263.9 81.1l3.3 3.4"/>
<path d="M265.5 81.1l3.3 3.4M267 81.1l3.4 3.4M268.6 81.1l3.3 3.4M270.2 81.1l1.8 1.8M271.7 81.1l.3 .3M35.5 118.6h7.7M37 118.6v89.2M88.8 115.1h5M40.5 157.9v5M137 157.9v5M35.5 207.8h7.7M88.8 211.3h5"/>
<path d="M215 237v18.5M262 237v50M156 246.4h50M156 251h50M156 255.6h50M180 246.4v23M193 246.4v23M223 255.5v31.5M156 260.2h50M156 264.8h50M156 269.4h50M206 266h75"/>
<path d="M206 276.5h75"/>
</g>
<path d="M312 10v227M151.5 93.5h128v16h-128zM206 237v50M281 248h129M281 263.5h129" fill="none" stroke="#000" stroke-width=".35"/>
<path d="M37 48.1l.5 2.7h-1zM44 41.1l2.6-.4v.9zM130.9 40.7l2.6 .4-2.6 .5zM88.8 66.3l2.3-.6 .1 1zM88.8 66.3l2.4-.2-.1 .9zM36.5 81.9h1l-.5 2.6zM37 118.6l.5 2.6h-1zM91.2 114.6l2.6 .5-2.6 .5zM40.5 157.9l.5 2.6h-1zM137 157.9l.5 2.6h-.9zM36.5 205.3h1l-.5 2.5zM91.2 210.9l2.6 .4-2.6 .5z" fill="#000"/>
<path d="M88.8 66.3l48.2-2.5zM88.8 66.3l48.2 4.8z" fill="#000" stroke="#000" stroke-width=".23"/>
<path d="M40.5 162.9h96.5M88.8 211.3v-96.2" fill="none" stroke="#000" stroke-width=".23" stroke-dasharray="6 1 .8 1" stroke-linecap="butt"/>
<g fill="none" stroke="#000" stroke-width=".3">
<path d="M341.1 35.4h.2M341.1 35.4h.1M341.1 35.4l-.2 .4M344.8 33.3l-1.5-.4-2.2 2.5M346 32.8l-1 .5M359 36.6a3.2 3.2 0 0 1 4.5 .4 1.29 1.29 0 0 1-1.3 1.6 2.83 2.83 0 0 1-3.5-1.1v-.4zM359.3 38.2a3.7 3.7 0 0 1 3.7 0M359.7 38l1 .7M360.6 38.7h.1M361.5 29.3v.5M361.5 29.3h.5l1 .6M361.5 29.3l-1 .5"/>
<path d="M378.8 33.2l-.8 .4M378.8 33.2a3.6 3.6 0 0 1 3.4 3.3M378.8 33.2l-1.2 .2M381.7 36.1l.2-.3v.4M331.2 52.5h.1M331.2 52.5v3.2M331.2 55.7h.1M331.2 55.7l.4 3.2M331.4 49.3l-.2 3.2M331.4 49.3h.1M331.6 58.9l.6 3.2M331.9 46l-.5 3.3"/>
<path d="M331.9 46h.1M334.5 54.7a5 5 0 0 0-3.3 1M335.3 57.8l1 3.2M335.3 57.9a6.1 6.1 0 0 0-3.7 1M336.1 44.3v1.8a9.7 9.7 0 0 0 2.4 6.1M336.1 44.3a11.4 11.4 0 0 0 5.6 9.1 36 36 0 0 0 23.7 5.1 29 29 0 0 0 17.4-7.1 10.2 10.2 0 0 0 3.3-7.1M336.1 44.3a11.3 11.3 0 0 1 5.2-8.8 34.5 34.5 0 0 1 21.7-5.6 31.1 31.1 0 0 1 19.2 6.6 10.6 10.6 0 0 1 3.9 7.8M336.1 45.1a8.6 8.6 0 0 0-4.2 .9M336.2 42.3l.1 .4M336.4 48.2a11.7 11.7 0 0 0-4.9 .9l-.1 .2M336.4 42.1a7.5 7.5 0 0 0-3.8 .6l-.7 3.3M336.5 41.7l-.3 .4"/>
<path d="M336.7 41.2a1.89 1.89 0 0 0-2.7 1.1M337.8 51.3a14.7 14.7 0 0 0-6.6 1.1v.1M338.4 52.3a1.75 1.75 0 0 0-1.8-.8 1.75 1.75 0 0 0-1.4 1.2 1.11 1.11 0 0 0 1 .8M338.7 51.5l-.1 .7M338.7 51.4l1.1 1.2a1.06 1.06 0 0 1-1.1-1.2zM339.6 51.6l-5.1 2.9 .8 3.3M339.8 53.6a25.3 25.3 0 0 0 11 5.6l.3-1M340.7 58.4l-.7 4.2M340.9 54.6l-5.6 3.2M344 56.6l-7.7 4.4M344.9 57.1l1.4 1.8M346.3 58.9l-8.7 5.1"/>
<path d="M346.3 58.9l1.5 2.3M347 43.6a3.2 3.2 0 0 1 4.5 .4 1.29 1.29 0 0 1-1.3 1.5 2.83 2.83 0 0 1-3.5-1.1v-.4zM347.3 45.2a3.7 3.7 0 0 1 3.7 0M348.6 44.7l.9 1M349.5 44.7l.1 .9M349.8 58.9l-.1 .1M351.1 58.2l2 .6a2.63 2.63 0 0 1-2-.6zM351.7 58.1a1.01 1.01 0 0 1-.1 1.5 5.2 5.2 0 0 1-3.6 3.2l-.2-.2M356.1 44.3a3.5 3.5 0 0 1 3.4-2.7 6.4 6.4 0 0 1 6.4 1.8l.2 .9M356.8 42.9a7.1 7.1 0 0 1 8.8 .1 2.09 2.09 0 0 1-1 3.3 7.2 7.2 0 0 1-7.9-.7 1.87 1.87 0 0 1 .1-2.7zM359 50.5a3.2 3.2 0 0 1 4.5 .4 1.29 1.29 0 0 1-1.3 1.5 2.83 2.83 0 0 1-3.5-1v-.5zM359.3 52.1a3.7 3.7 0 0 1 3.7 0"/>
<path d="M359.8 44.4l-.9 .5 .4 .4 .9 .4M359.8 44.4v1.1M360.2 43.1l-.8 .3-.5 .4 .9 .6M360.2 43.1l.9 .5M360.2 43.1v2.6M361.1 43.6v1.5M361.1 45.1l-.9 .6M361.1 45.1l.9 .6M362 43.1l.9 .3 .5 .4-.9 .6M362 43.1v2.6M362 43.1l-.9 .5M362.5 44.4l.9 .5-.5 .4-.9 .4"/>
<path d="M362.5 44.4v1.1M368.1 58.8l-.2 1.2a42.7 42.7 0 0 1-14.7-.2M368.1 58.8l2.1-.3a2.66 2.66 0 0 1-2.1 .3zM368.6 58.6a2.2 2.2 0 0 1 1.4 3.3 2.89 2.89 0 0 1-3.8 2.1 2.7 2.7 0 0 1-.3-3.8M371 43.6a3.2 3.2 0 0 1 4.5 .4 1.29 1.29 0 0 1-1.3 1.5 2.83 2.83 0 0 1-3.5-1.1v-.4zM371.3 45.2a3.7 3.7 0 0 1 3.7 0l-.2 .1M371.7 59.1a3.7 3.7 0 0 1 .3 5.3 3.3 3.3 0 0 1-4.6 1.4l-.3-.3M372 59.1l1.5 .3M373.5 59.4a3.7 3.7 0 0 1 1.5 5.2 4.7 4.7 0 0 1-5.4 3.2l-.8-.4M373.5 59.4l2.4 .9M379.5 58.1l.7 1.4M379.5 58.1l.7 1.8"/>
<path d="M379.8 55a2.97 2.97 0 0 1 3.5-2.4 2.97 2.97 0 0 1 2.3 3.6 2.97 2.97 0 0 1-3.6 2.2 2.82 2.82 0 0 1-2.2-2.7M380.6 57.6l-.9 5M381 55.1a1.81 1.81 0 0 0 3.2 .5M381.9 53l-.1 1.2a27.2 27.2 0 0 1-11.5 5.3M383.1 52.1a1.25 1.25 0 0 1-1.2 .9M383.1 52.1v-.1l-1.2 1M383.1 52.1v.4M383.4 60l-.9 5.1M383.8 52.2a3.9 3.9 0 0 1 3.3 4.2 3.9 3.9 0 0 1-4.1 3.5 3.9 3.9 0 0 1-3.6-4l-.1 1.1 .2 1.1M383.8 52.1l1.5 .2M384.4 51.3l.2 .8M384.5 51.1l.6 .1"/>
<path d="M385.3 52.3a4.6 4.6 0 0 1 3 5.4 4.6 4.6 0 0 1-5.1 3.5M385.3 52.3l2.2 .9M385.9 42.2l1 .1 1.2 .3M385.9 42.4l.3 .3M386.1 45.3a2.17 2.17 0 0 0 3.1 .3v-.1M386.1 44.3v1.8a9.8 9.8 0 0 1-2.7 6.5M386.2 42.8l-.1 .5M387.5 53.2a5.1 5.1 0 0 1 1.6 5.8 5.1 5.1 0 0 1-5.1 3.2M387.5 53.2l1.8 1.6M388 53.4l.1 .2M388.1 42.6a2.75 2.75 0 0 0-2.1 .2M388.1 42.6a3.2 3.2 0 0 1 2.2 3.2"/>
<path d="M388.9 48.1l-.9 5.5M389.2 49.6l-.7 .7M389.2 49.6l-.7 1M389.3 54.8a5.3 5.3 0 0 1 0 5.7 5.3 5.3 0 0 1-5.2 2.4M389.3 54.8l.7 1 .5 1.1M390.1 47.7a3.5 3.5 0 0 1-4.8 2l-.3 2.5M390.1 47.7l-.9 1.9M390.3 45.8a2.71 2.71 0 0 1-4.4 2M390.3 45.8l-.2 1.9M390.5 56.9a5.1 5.1 0 0 1-6.3 6.3M390.5 56.9l.3 1.5v1.1M390.8 59.5a4.8 4.8 0 0 1-4 4.1"/>
<path d="M390.8 59.5a4.2 4.2 0 0 1-4 4.1M332.2 62.1l.9 3.2M333.1 65.3h.1M333.1 65.3l1.1 3.1M334.2 68.4l1.5 .3M336.3 61l1.3 3M336.3 61a7.9 7.9 0 0 0-4.1 1v.1M336.8 62.1l-.4 2.3M337.6 64l1.5 2.9M337.7 64.3a10.5 10.5 0 0 0-4.6 .8v.2M338.1 69.6a19.2 19.2 0 0 0 7.7 5.8M338.9 68.8l1.4 1.4 2.3 1.7"/>
<path d="M339.1 66.9l1.7 2.7M339.2 67l-.4 2.1a1.87 1.87 0 0 1-3.1-.6M339.6 67.7a9.8 9.8 0 0 0-5.4 .7M340.8 69.6l2 2.6M342.8 72.2l2.2 2.5M347.7 61.9l-8.6 5M347.8 62.6l1.6 2.7M347.8 60.1l.5 .8M347.8 60.1l.1 9.2M347.8 61.1h-.1M347.8 61.6v1M347.9 65.6l-7.1 4"/>
<path d="M348.5 76.5a41.1 41.1 0 0 0 16.7 1.8M349.4 65.3l1.9 2.6M349.9 68.1l-7.1 4.1M350.5 65.4l-1.1 5.1M351 60a1.71 1.71 0 0 0-1.6-1 1.71 1.71 0 0 0-1.6 1.1M351.3 67.9l2 2.3M351.9 70.7l-6.9 4M352 75.7a42 42 0 0 0 9.9 1M352.4 72.8l.3 1.2-5.2 3-2.5-2.3M352.8 69.6l-.8 6.6a2.13 2.13 0 0 1-3.1 0M353.3 70.2l2.3 2.2M354.9 60a8 8 0 0 1-4.9 5.6l-.6-.3"/>
<path d="M355.6 72.4l2.4 1.9M356.1 60.2l1.3 .7M357.4 60.9a1.69 1.69 0 0 1-.1 2.1 9.3 9.3 0 0 1-5.4 5.1l-.6-.2M357.4 60.9l2.6 1.7M358 74.3l2.6 1.7M360 62.6a1.94 1.94 0 0 1-.2 2.3 10.6 10.6 0 0 1-5.7 5.5l-.8-.2M360 62.6l2.4 1.9M360.6 76l2.8 1.5M362.4 64.5a2.2 2.2 0 0 1-.2 2.5 10.7 10.7 0 0 1-5.9 5.5l-.7-.1M362.4 64.5l2.2 2.1M364.6 66.6a2.49 2.49 0 0 1-.3 2.6 9.8 9.8 0 0 1-5.8 5.2l-.5-.1M364.6 66.6l.6 .7"/>
<path d="M365.5 64.6l-2.1 .8M365.9 61a1.73 1.73 0 0 1 1.7-.9 1.73 1.73 0 0 1 1.5 1.3M365.9 61a1.78 1.78 0 0 0 2.7 1M365.9 61l-1.5 12.9M366.7 69a2.76 2.76 0 0 1-.6 2.7 9.1 9.1 0 0 1-5 4.4l-.5-.1M368.5 66.2l-.8 4M368.5 71.5a2.99 2.99 0 0 1-.8 2.8 6.7 6.7 0 0 1-4.1 3.2h-.2M370.2 74.2a3.9 3.9 0 0 1-1.7 3.4 2.48 2.48 0 0 1-2.2 1.1l-2.9-1.2M370.3 68.6l.4 .4M370.3 68l-.2 8.8a1.4 1.4 0 0 1-1.5 .7M370.7 69l2.2 1.4M372.9 70.4l2.2 1.2"/>
<path d="M375.1 71.6l2.4 .8M375.9 60.3a4.2 4.2 0 0 1 1.2 5.7 5.1 5.1 0 0 1-5.7 3.3l-.7-.3M375.9 60.3l2.2 1.2M377.5 72.4l2.4 .5M378.1 61.5a4.6 4.6 0 0 1 .7 6 5 5 0 0 1-5.8 3l-.1-.1M378.1 61.5l1.9 1.2a4.6 4.6 0 0 1 .5 6.1 4.8 4.8 0 0 1-5.4 2.8M378.5 72.6a31 31 0 0 1-8.3 3.1M380.7 73a29.7 29.7 0 0 1-12.6 4.9M383.5 66.3l-1.4-1.7a5.2 5.2 0 0 1-2.2 7.4 3.5 3.5 0 0 1-2.4 .4M383.7 66.5a4.5 4.5 0 0 1-3.8 6.4M384 61.2l.6 6.5M384.1 63.2h.1"/>
<path d="M384.2 63.2l1.5 .4h1.1M384.9 68.3a3.4 3.4 0 0 1-2.8 4.8l-2.2-.2M386 63.6a9.7 9.7 0 0 1-1.5 3.7M386.1 63.6v.6a9 9 0 0 1-1.1 4.1"/>
</g>
<path d="M151.7 93.7h127.6v3.6h-127.6z" fill="#e8e8e8"/>
<path d="M151.5 97.5h128M157.5 97.5v12M181.5 97.5v12M215.5 97.5v12M245.5 97.5v12M261.5 97.5v12M269.5 97.5v12M151.5 101.5h128M151.5 105.5h128" fill="none" stroke="#000" stroke-width=".23"/>
<text font-size="7.5" x="283" y="260.5">SB-WM60R</text>
<text font-size="6" x="284" y="244.5">semiblock.ai</text>
<g font-size="4.2">
<text x="84.6" y="33.1">A–A</text>
<text x="230.6" y="42.1">B–B</text>
</g>
<g font-size="4">
<text x="95.5" y="116.6">B</text>
<text x="39.1" y="156.2">A</text>
<text x="135.6" y="156.2">A</text>
<text x="95.5" y="212.9">B</text>
<text x="283" y="272.5">Mecanum wheel 60 (right) — assembly 装配图</text>
</g>
<text font-size="3.6" x="283" y="278">麦克纳姆轮 60（右）</text>
<text font-size="3.2" fill="#333" x="382.3" y="244.5">SemiBlock Junior</text>
<g font-size="3">
<text x="341" y="16">ISOMETRIC 轴测图 (1:1, ref.)</text>
<text x="85" y="40.1">59.66</text>
<text x="141.5" y="62.4">(1) Hub</text>
<text x="36" y="69.2" transform="rotate(-90 36 69.2)">24.2</text>
<text x="141.5" y="69.7">(2) Roller</text>
<text x="315" y="98">Technical requirements 技术要求</text>
<text x="36" y="166.1" transform="rotate(-90 36 166.1)">59.5</text>
</g>
<g font-size="2.9">
<text x="111.2" y="243.2">31.3 g</text>
<text x="38.2" y="253.2">see BOM 见明细表</text>
<text x="111.2" y="253.2">2</text>
<text x="38.2" y="263.2">see BOM 见明细表</text>
<text x="111.2" y="263.2">1.5:1</text>
<text x="38.2" y="273.2">mm</text>
<text x="111.2" y="283.2">1 / 3</text>
</g>
<g font-size="2.6">
<text x="38.2" y="241">ABS + TPU</text>
<text x="38.2" y="245">see BOM 见明细表</text>
<text x="207" y="249.4">A</text>
<text x="38.2" y="281">Rev A quotation</text>
<text x="38.2" y="285">报价及打样</text>
</g>
<text font-size="2.5" x="224.5" y="261.7">semiblock.ai</text>
<g font-size="2.4">
<text x="11.2" y="240.6">Material</text>
<text x="84.2" y="240.6">Weight</text>
<text x="157.2" y="240.6">General tolerances 未注公差 (mm)</text>
<text x="11.2" y="250.6">Colour</text>
<text x="84.2" y="250.6">Qty / kit</text>
<text x="157.2" y="249.7">0 – 6</text>
<text x="181.2" y="249.7">±0.05</text>
<text x="194.2" y="249.7">±0.15</text>
<text x="263" y="249.4">2026-10-27</text>
<text x="157.2" y="254.3">6 – 18</text>
<text x="181.2" y="254.3">±0.08</text>
<text x="194.2" y="254.3">±0.2</text>
<text x="11.2" y="260.6">Finish</text>
<text x="84.2" y="260.6">Scale</text>
<text x="157.2" y="258.9">18 – 50</text>
<text x="157.2" y="263.5">50 – 120</text>
<text x="181.2" y="258.9">±0.12</text>
<text x="181.2" y="263.5">±0.2</text>
<text x="194.2" y="258.9">±0.3</text>
<text x="194.2" y="263.5">±0.5</text>
<text x="263" y="261.7">2026-10-27</text>
<text x="157.2" y="268.1">angles 角度</text>
<text x="181.2" y="268.1">±0.5°</text>
<text x="194.2" y="268.1">±1°</text>
<text x="11.2" y="270.6">Unit</text>
<text x="84.2" y="270.6">Projection</text>
<text x="11.2" y="280.6">Status</text>
<text x="84.2" y="280.6">Sheet</text>
</g>
<g font-size="2.4" fill="#333">
<text x="11.2" y="244.6">材料</text>
<text x="84.2" y="244.6">重量</text>
<text x="11.2" y="254.6">颜色</text>
<text x="84.2" y="254.6">每套数量</text>
<text x="11.2" y="264.6">表面</text>
<text x="84.2" y="264.6">比例</text>
<text x="11.2" y="274.6">单位</text>
<text x="84.2" y="274.6">投影</text>
<text x="11.2" y="284.6">状态</text>
<text x="84.2" y="284.6">页</text>
</g>
<g font-size="2.3">
<text x="152.7" y="100.4">#</text>
<text x="153" y="96.3">Bill of materials 明细表</text>
<text x="158.7" y="100.4">Part No. 零件号</text>
<text x="182.7" y="100.4">Name 名称</text>
<text x="216.7" y="100.4">Material 材料</text>
<text x="246.7" y="100.4">Colour</text>
<text x="262.7" y="100.4">Qty</text>
<text x="270.7" y="100.4">g</text>
<text x="152.7" y="104.4">1</text>
<text x="158.7" y="104.4">SB-WM60R-01</text>
<text x="182.7" y="104.4">Hub 轮毂</text>
<text x="216.7" y="104.4">ABS</text>
<text x="246.7" y="104.4">Blue</text>
<text x="262.7" y="104.4">1</text>
<text x="270.7" y="104.4">13.45</text>
<text x="315" y="103">1. Assembly drawing: components per BOM, each with its own drawing (sheets 2…).</text>
<text x="152.7" y="108.4">2</text>
<text x="158.7" y="108.4">SB-WM60R-02</text>
<text x="182.7" y="108.4">Roller 滚轮</text>
<text x="216.7" y="108.4">TPU</text>
<text x="246.7" y="108.4">Black</text>
<text x="262.7" y="108.4">9</text>
<text x="270.7" y="108.4">17.80</text>
<text x="315" y="110.4">2. Tyre / rollers fitted on the hub; wheel must run true within 0.3 TIR.</text>
<text x="315" y="117.8">3. Toy safety: EN 71-1/-2/-3, ASTM F963, GB 6675.1–.4; RoHS and REACH. Supply</text>
<text x="315" y="121">material certificates.</text>
<text x="315" y="131.6">4. ◆ = critical dimension: FAI report on every ◆ at T1 (5 pcs per cavity);</text>
<text x="315" y="134.9">production Cpk ≥ 1.33.</text>
<text x="315" y="142.3">5. Stage-2 drawings are for quotation, DFM review and T0/T1 samples. No mass</text>
<text x="315" y="145.5">production before written sample approval.</text>
<text x="207" y="240.6">Rev</text>
<text x="207" y="244.2">版本</text>
<text x="216" y="240.6">Description 修改内容</text>
<text x="263" y="240.6">Date 日期</text>
<text x="216" y="249.4">First issue for quotation &amp; samples</text>
<text x="283" y="251.5">Part No. 零件号</text>
<text x="216" y="252.6">首次发布 · 报价及打样</text>
<text x="207" y="259.5">Drawn</text>
<text x="207" y="263.3">设计</text>
<text x="283" y="267">Name 名称</text>
<text x="157.2" y="273">◆ = critical dimension 关键尺寸</text>
<text x="207" y="270">Checked</text>
<text x="207" y="273.8">审核</text>
<text x="157.2" y="276.6">FAI 100%, Cpk ≥ 1.33</text>
<text x="207" y="280.5">Approved</text>
<text x="207" y="284.3">批准</text>
<text x="283" y="284.6">Dwg SB-WM60R · Rev A · A3 · 3D: SB-WM60R.step / .FCStd</text>
</g>
<g font-size="2.3" fill="#222">
<text x="315" y="106.2">装配图：零件见明细表，各零件另有图纸（第 2 页起）。</text>
<text x="315" y="113.6">轮胎/滚轮装于轮毂上，径向跳动≤0.3。</text>
<text x="315" y="124.3">玩具安全：EN 71-1/-2/-3、ASTM F963、GB 6675.1–.4；符合 RoHS、REACH，提供材</text>
<text x="315" y="127.5">料证明。</text>
<text x="315" y="138.1">◆为关键尺寸：T1 每穴 5 件全尺寸首件报告；量产 Cpk≥1.33。</text>
<text x="315" y="148.8">第二阶段图纸用于报价、DFM 评审及 T0/T1 打样；样品书面确认前不得量产。</text>
</g>
<text font-size="2.2" fill="#333" x="157.2" y="244.4">rigid ABS/POM 硬胶 | TPE 软胶</text>
</svg>
